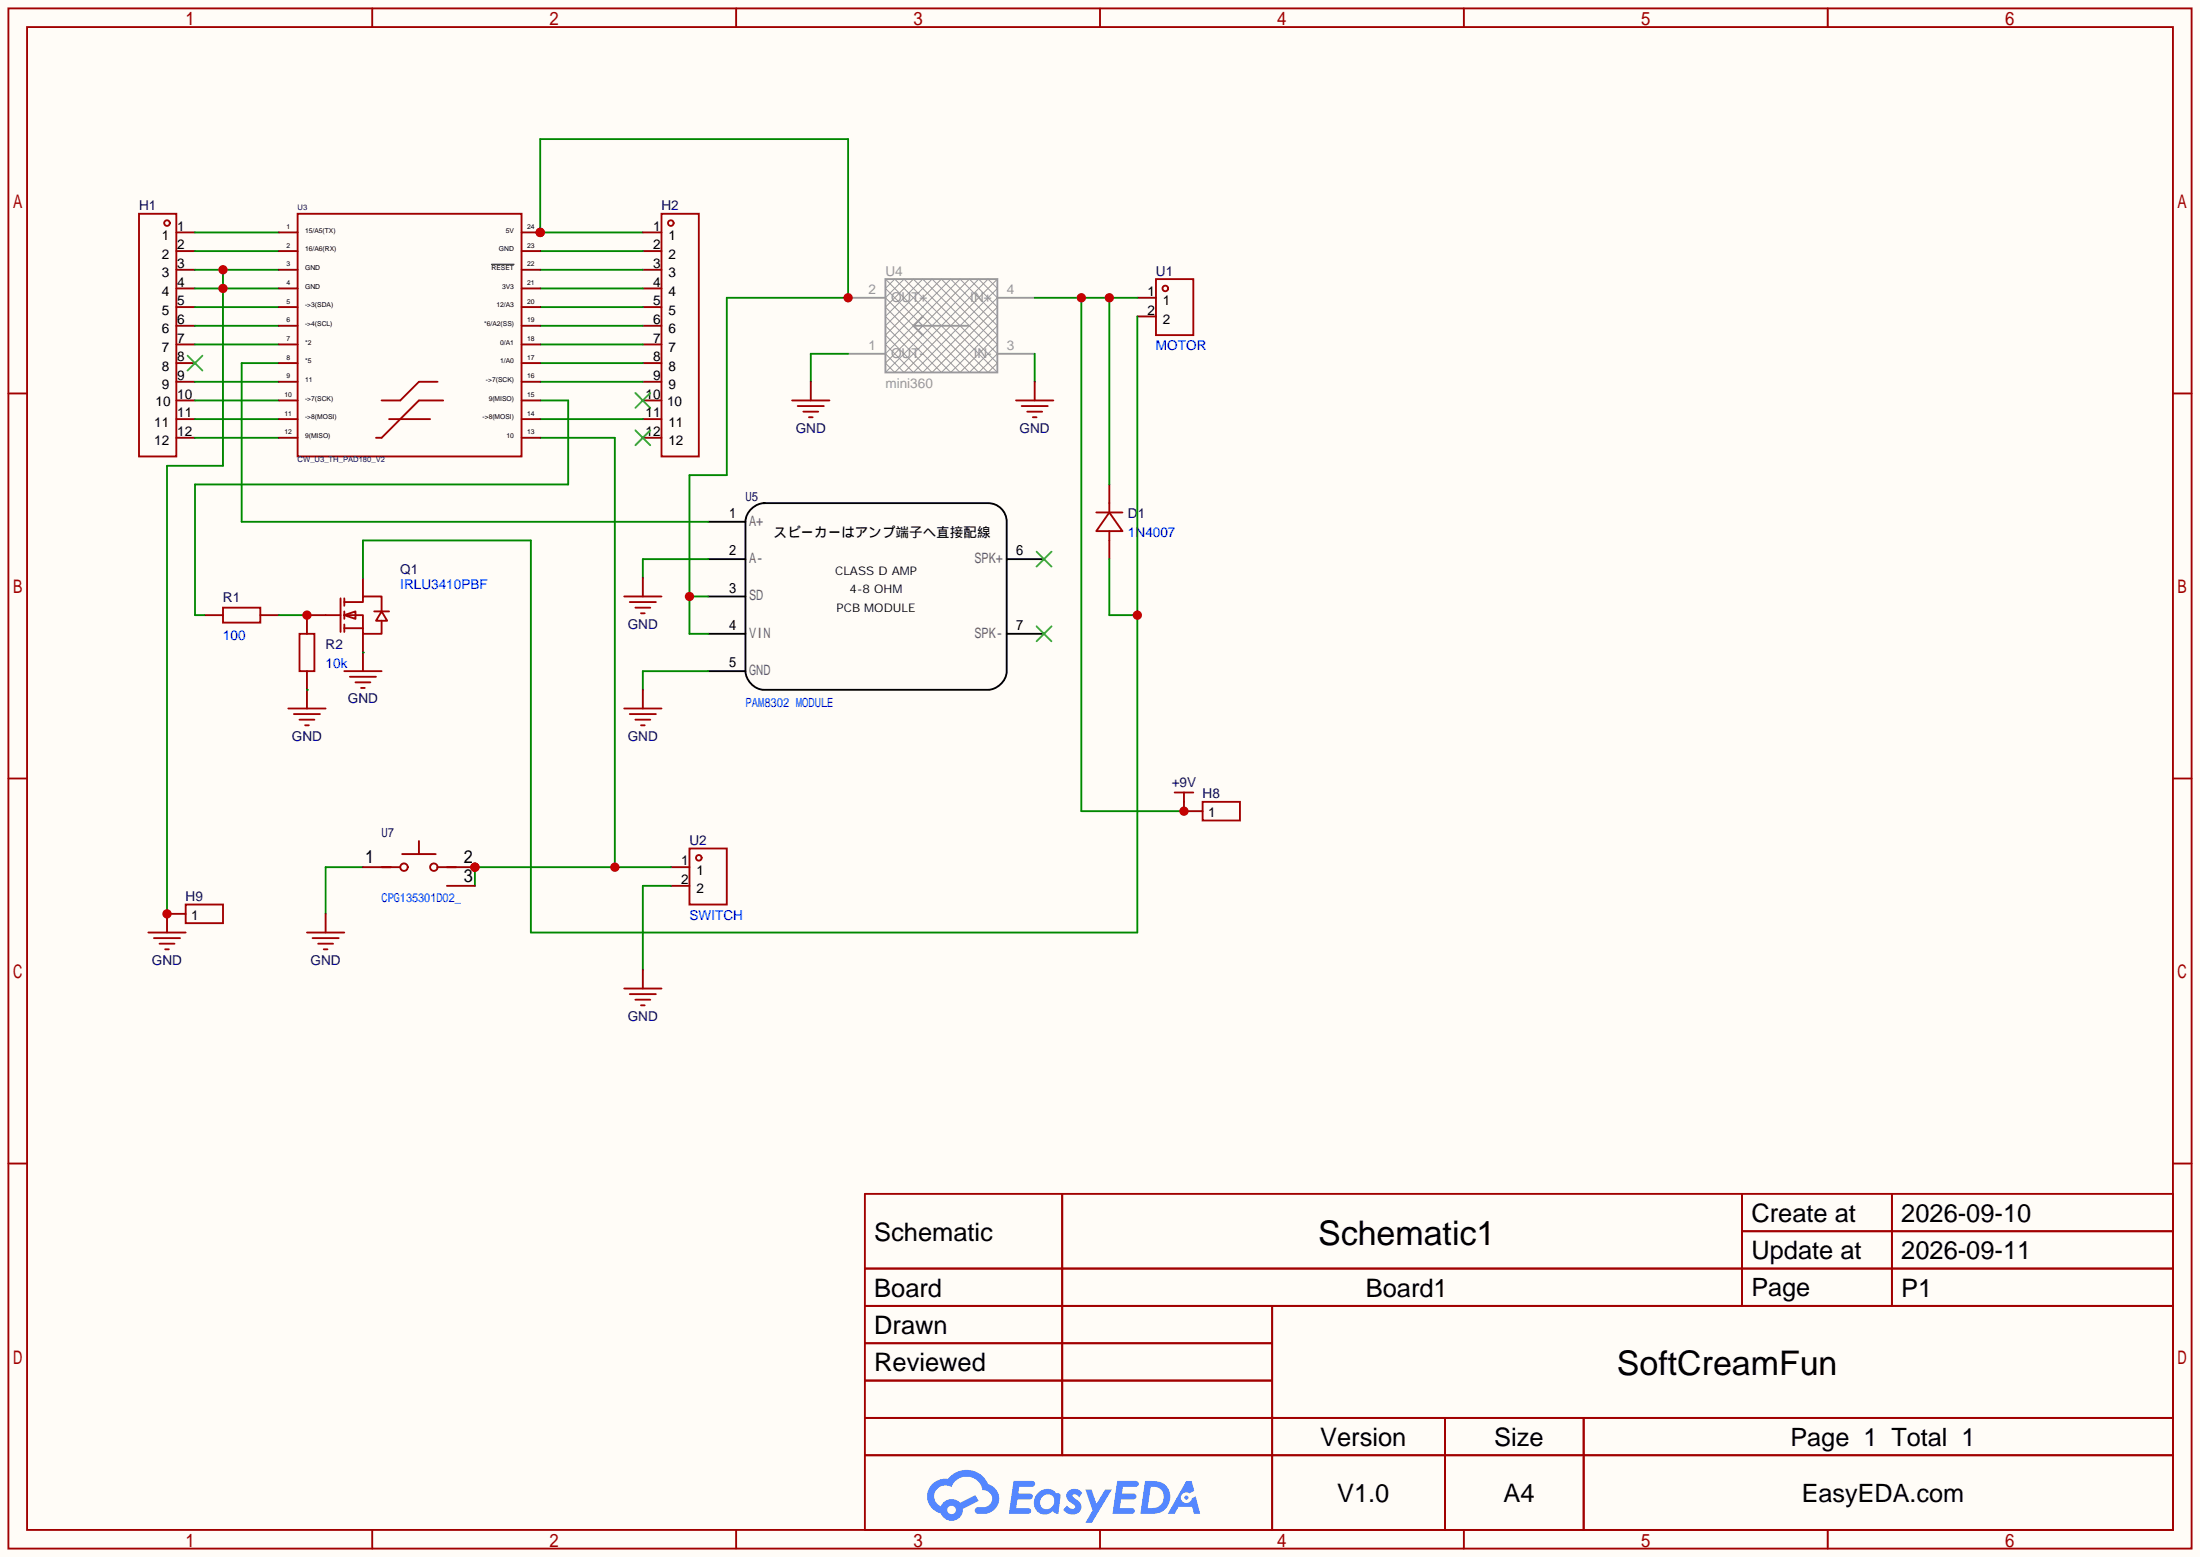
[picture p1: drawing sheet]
<svg xmlns="http://www.w3.org/2000/svg" width="299mm" height="212mm" viewBox="0 0 299 212" stroke-linecap="round" stroke-linejoin="round" font-family="sans-serif">
<path d="M0 0h299.5v211.8h-299.5z" fill="#fffcf7"/>
<g fill="none" stroke="#a10000" stroke-width=".25">
<path d="M1.1 1.1h297.2v209.6h-297.2zM3.7 3.7h292.1v204.5h-292.1zM50.7 1.1v2.6M100.2 1.1v2.6M149.7 1.1v2.6M199.3 1.1v2.6M248.8 1.1v2.6M1.1 53.5h2.6M295.8 53.5h2.5M1.1 105.9h2.6M295.8 105.9h2.5M1.1 158.3h2.6"/>
<path d="M295.8 158.3h2.5M117.7 162.4h178.1v45.8h-178.1zM117.7 172.6h178.1M117.7 177.7h178.1M144.6 162.4v35.6M173.2 177.7v30.5M237.1 162.4v15.3M237.1 167.5h58.7M257.5 162.4v15.3M117.7 182.8h55.5M117.7 192.9h178.1M117.7 187.8h55.5"/>
<path d="M117.7 198h178.1M196.7 192.9v15.3M215.6 192.9v15.3M50.7 208.2v2.5M100.2 208.2v2.5M149.7 208.2v2.5M199.3 208.2v2.5M248.8 208.2v2.5"/>
</g>
<g fill="#5487ff">
<path d="M145.5 202.8a1.3 1.3 0 0 1 1.8 .3l-.4 .6a.54 .54 0 0 0-.9-.2v.1a2.71 2.71 0 0 1 1.2 1.2 1.27 1.27 0 0 1-.9 1.2 1.27 1.27 0 0 1-1.4-.4l-.2-.2 .5-.6a.7 .7 0 0 0 1.2 .3l-.1-.2a2.92 2.92 0 0 1-1.1-1.2 .84 .84 0 0 1 .3-.9z"/>
<path d="M147.7 202.7h.9l.7 1.9 1.1-1.9h.9l-2.7 4.5h-.9l1-1.7z"/>
<path d="M138 201.5h1.6a1.31 1.31 0 0 1 1.2 .2 .4 .4 0 0 1-.3 .6h-1.8l-.1 .9h1.6a.4 .4 0 0 1 .4 .4 .4 .4 0 0 1-.4 .4h-1.7l-.2 1.2h.8a1.23 1.23 0 0 1 1.2 .2 .39 .39 0 0 1-.3 .6h-2.7z"/>
<path d="M152.1 201.5h1.6a1.32 1.32 0 0 1 1.3 .2 .39 .39 0 0 1-.4 .6h-1.7l-.2 .9h1.7a.4 .4 0 0 1 .3 .4 .4 .4 0 0 1-.4 .4h-1.7l-.2 1.2h.8a1.23 1.23 0 0 1 1.2 .2 .39 .39 0 0 1-.3 .6h-2.7z"/>
<path d="M161.5 201.5h.7l.4 1.3-.7 .4a.75 .75 0 0 0-1.1 .3 .75 .75 0 0 0 .5 1 .75 .75 0 0 0 .9-.6l.6-.3 .6 2.4h-.9l-.2-1h-1.9l-.5 1h-.9z"/>
<path d="M155.9 201.5l-.7 4.5a6.3 6.3 0 0 0 2.9-.3 2.26 2.26 0 0 0 1.1-2.8 2.26 2.26 0 0 0-2.6-1.4zM156.6 202.3a1.47 1.47 0 0 1 1.8 1.3 1.47 1.47 0 0 1-1.5 1.6h-.7z"/>
<path d="M141.3 203.1a1.62 1.62 0 0 0-.4 2.1 1.62 1.62 0 0 0 2 .7l.4-.3 .3 .3 .5 .1 .3-2.5-.2-.3h-.2a.57 .57 0 0 1-.6-.4 1.73 1.73 0 0 0-2.1 .3zM141.9 203.6a.95 .95 0 0 1 1.4 0 .95 .95 0 0 1 0 1.3 .96 .96 0 0 1-1.5 .2 .96 .96 0 0 1 .1-1.5z"/>
<path d="M126.9 201.9a2.37 2.37 0 0 0 1.2 4 1.54 1.54 0 0 0 1.7 1 1.54 1.54 0 0 0 1.3-1.6l2.1-1.1-.5-.8-2 1.1a1.57 1.57 0 0 0-2.6 .4 1.5 1.5 0 0 1-.8-2.1 1.5 1.5 0 0 1 2.2-.5 2.23 2.23 0 0 1 2.3-1.4 2.23 2.23 0 0 1 2 1.8 1.16 1.16 0 0 1 1.2 1.1 1.16 1.16 0 0 1-1 1.3h-.7a.47 .47 0 0 0-.6 .3 .47 .47 0 0 0 .4 .6 2.33 2.33 0 0 0 2.9-2.1 2.1 2.1 0 0 0-1.5-2 3.2 3.2 0 0 0-5.4-.7h-.4a2.55 2.55 0 0 0-1.8 .7zM129 205.4a.58 .58 0 0 1 1.1 0 .58 .58 0 0 1-1.1 0z"/>
<circle cx="161.5" cy="203.8" r=".28"/>
</g>
<g fill="none" stroke="#a10000" stroke-width=".25">
<path d="M157.4 38h5v7.6h-5zM149.2 69.7h3.6M151 69.7l1.8 2.6h-3.6zM151 68.5v1.2M151 72.3v1.2M30.4 82.7h5v2h-5zM40.8 86.2h2v5.1h-2zM44.3 83.7h2.1M46.4 81.4v4.6M46.9 83.7l1.5-.5v1zM46.9 81.9h2.5v-.7h2.5v2M46.9 83.7h2.5v2.5h2.5v-1.7"/>
<path d="M46.9 85.5h2.5M46.9 81.4v1M46.9 83.2v1M46.9 85v1M50.9 83.2h2.1M51.9 83.2l.8 1.3h-1.5zM93.9 115.4h5v7.7h-5zM159.9 107.8h2.5M161.2 107.8v1.3M163.7 109.1h5.1v2.5h-5.1zM20.2 126.9h5.1M21 127.6h3.5"/>
<path d="M21.7 128.4h2M22.5 129.2h.5M25.3 123.1h5.1v2.5h-5.1z"/>
<circle cx="158.6" cy="39.2" r=".38"/>
<circle cx="95.1" cy="116.7" r=".38"/>
</g>
<g fill="none" stroke="#870000" stroke-width=".25">
<path d="M154.8 40.5h2.6M154.8 43.1h2.6M49.4 78.6v2.6M151 65.9v2.6M151 73.5v2.6M27.8 83.7h2.6M35.4 83.7h2.6M41.8 91.3v2.6M44.3 83.7h-2.5v2.5M49.4 86.2v2.6M91.3 118h2.6M161.2 109.1v1.3h2.5"/>
<path d="M25.3 124.3h-2.6v2.6M91.3 120.5h2.6"/>
</g>
<path d="M120.5 38h15.3v12.7h-15.3zM115.4 48.1h5.1M115.4 40.5h5.1M124.3 44.3h7.7M125.6 43.1l-1.3 1.2 1.3 1.3M135.8 48.1h5M135.8 40.5h5" fill="none" stroke="#999" stroke-width=".25"/>
<path d="M120.5 38l12.7 12.7 2.6-2.6-10.2-10.1-5.1 5.1 7.6 7.6 7.7-7.6-5.1-5.1-10.2 10.1 2.6 2.6 12.7-12.7M121.8 38l-1.3 1.2 11.5 11.5 3.8-3.8-8.9-8.9-6.4 6.3 6.4 6.4 8.9-8.9-3.8-3.8-11.5 11.4 1.3 1.3 12.7-12.7 1.3 1.2-11.5 11.5-3.8-3.8 8.9-8.9 6.4 6.3-6.4 6.4-8.9-8.9 3.8-3.8 11.5 11.4-1.3 1.3zM120.5 50.7l12.7-12.7 2.6 2.5-10.2 10.2-5.1-5.1 7.6-7.6 7.7 7.6-5.1 5.1-10.2-10.2 2.6-2.5 12.7 12.7" fill="none" stroke="#999" stroke-width=".14"/>
<path d="M96.4 71h5.1M96.4 76.1h5.1M102.1 69.4a2.69 2.69 0 0 1 1.9-.9h30.5a2.54 2.54 0 0 1 2.5 2.5v20.3a2.72 2.72 0 0 1-2.5 2.6h-30.5a2.72 2.72 0 0 1-2.5-2.6v-20.3l.1-.6zM137 76.1h5.1M96.4 81.2h5.1M96.4 86.2h5.1M96.4 91.3h5.1M137 86.2h5.1" fill="none" stroke="#000" stroke-width=".25"/>
<path d="M141.1 75.1l2 2M143.1 75.1l-2 2M141.1 85.2l2 2M143.1 85.2l-2 2" fill="none" stroke="#3c3" stroke-width=".25"/>
<path d="M87.5 31.6h-14v-12.7h41.9v21.6h-16.5v24.1h-5v21.6h2.5M93.9 81.2h2.5" fill="none" stroke="#008700" stroke-width=".25"/>
<g fill="#c00">
<circle cx="115.4" cy="40.5" r=".63"/>
<circle cx="73.5" cy="31.6" r=".63"/>
<circle cx="93.9" cy="81.2" r=".63"/>
</g>
<path d="M38 49.4h-5.1v21.6h63.5M73.5 59.6h10.2v58.4M115.4 48.1h-5v3.8M91.3 118h-26.7v2.5" fill="none" stroke="#008700" stroke-width=".25"/>
<path d="M110.4 51.9v2.6" fill="none" stroke="#870000" stroke-width=".25"/>
<path d="M107.8 54.5h5.1M108.6 55.2h3.5M109.3 56h2.1M110.1 56.8h.5" fill="none" stroke="#a10000" stroke-width=".25"/>
<g fill="#c00">
<circle cx="83.7" cy="118" r=".63"/>
<circle cx="64.6" cy="118" r=".63"/>
</g>
<path d="M73.5 54.5h3.8v11.4h-50.8v17.8h1.3M38 83.7h3.8" fill="none" stroke="#008700" stroke-width=".25"/>
<circle cx="41.8" cy="83.7" r=".63" fill="#c00"/>
<g fill="none" stroke="#a10000" stroke-width=".25">
<path d="M18.9 29.1h5.1v33h-5.1zM90 29.1h5.1v33h-5.1z"/>
<circle cx="22.7" cy="30.4" r=".38"/>
<circle cx="91.3" cy="30.4" r=".38"/>
</g>
<g fill="none" stroke="#870000" stroke-width=".25">
<path d="M24 31.6h2.5M24 34.2h2.5M24 36.7h2.5M24 39.2h2.5M87.5 31.6h2.5M87.5 34.2h2.5M87.5 36.7h2.5M87.5 39.2h2.5M24 41.8h2.5M24 44.3h2.5M24 46.9h2.5M24 49.4h2.5"/>
<path d="M24 51.9h2.5M24 54.5h2.5M24 57h2.5M24 59.6h2.5M87.5 41.8h2.5M87.5 44.3h2.5M87.5 46.9h2.5M87.5 49.4h2.5M87.5 51.9h2.5M87.5 54.5h2.5M87.5 57h2.5M87.5 59.6h2.5"/>
</g>
<path d="M25.5 48.4l2.1 2M27.6 48.4l-2.1 2M86.5 53.5l2 2M86.5 58.5l2 2.1M88.5 53.5l-2 2M88.5 58.5l-2 2.1" fill="none" stroke="#3c3" stroke-width=".25"/>
<g fill="none" stroke="#008700" stroke-width=".25">
<path d="M26.5 31.6h11.5M26.5 34.2h11.5M26.5 36.7h11.5M26.5 39.2h11.5M30.4 36.7v26.7h-7.7v60.9M73.5 34.2h14M73.5 36.7h14M73.5 39.2h14M26.5 41.8h11.5M26.5 44.3h11.5M26.5 46.9h11.5M26.5 51.9h11.5"/>
<path d="M26.5 54.5h11.5M26.5 57h11.5M26.5 59.6h11.5M73.5 41.8h14M73.5 44.3h14M73.5 46.9h14M73.5 51.9h14M73.5 57h14M73.5 49.4h14"/>
</g>
<g fill="#c00">
<circle cx="22.7" cy="124.3" r=".63"/>
<circle cx="30.4" cy="39.2" r=".63"/>
<circle cx="30.4" cy="36.7" r=".63"/>
</g>
<path d="M140.8 40.5h14M147.2 40.5v69.9h14M151 40.5v25.4M96.4 76.1h-8.9v2.5M41.8 93.9h.1M49.4 88.8h.1M96.4 91.3h-8.9v2.6M49.4 118h-5.1v6.3" fill="none" stroke="#008700" stroke-width=".25"/>
<path d="M87.5 78.6v2.6M41.8 93.9v2.5M49.4 88.8v2.5M87.5 93.9v2.5M44.3 124.3v2.6" fill="none" stroke="#870000" stroke-width=".25"/>
<g fill="none" stroke="#a10000" stroke-width=".25">
<path d="M39.2 96.4h5.1M40 97.2h3.6M40.8 97.9h2M41.5 98.7h.5M46.9 91.3h5M47.6 92.1h3.6M48.4 92.8h2M49.1 93.6h.6M85 81.2h5M85 96.4h5M85.7 81.9h3.6M85.7 97.2h3.6"/>
<path d="M86.5 82.7h2M86.5 97.9h2M87.2 83.4h.6M87.2 98.7h.6M41.8 126.9h5.1M42.5 127.6h3.6M43.3 128.4h2M44.1 129.2h.5"/>
</g>
<g fill="#c00">
<circle cx="161.2" cy="110.4" r=".63"/>
<circle cx="147.2" cy="40.5" r=".63"/>
<circle cx="151" cy="40.5" r=".63"/>
</g>
<path d="M140.8 48.1v3.8M154.8 43.1v83.8h-82.5v-53.4h-22.9v5.1M151 76.1v7.6h3.8" fill="none" stroke="#008700" stroke-width=".25"/>
<path d="M140.8 51.9v2.6" fill="none" stroke="#870000" stroke-width=".25"/>
<path d="M138.3 54.5h5.1M139.1 55.2h3.5M139.8 56h2.1M140.6 56.8h.5" fill="none" stroke="#a10000" stroke-width=".25"/>
<circle cx="154.8" cy="83.7" r=".63" fill="#c00"/>
<path d="M91.3 120.5h-3.8v11.5" fill="none" stroke="#008700" stroke-width=".25"/>
<g fill="none" stroke="#870000" stroke-width=".25">
<path d="M60.8 118h3.8M87.5 132v2.5"/>
<circle cx="55" cy="118" r=".51"/>
<circle cx="59.1" cy="118" r=".51"/>
</g>
<path d="M85 134.5h5M85.7 135.3h3.6M86.5 136h2M87.2 136.8h.6" fill="none" stroke="#a10000" stroke-width=".25"/>
<circle cx="64.6" cy="118" r=".63" fill="#c00"/>
<g fill="none" stroke="#870000" stroke-width=".25">
<path d="M38 31.6h2.5M38 34.2h2.5M38 36.7h2.5M38 39.2h2.5M71 31.6h2.5M38 41.8h2.5M38 44.3h2.5M38 46.9h2.5M38 49.4h2.5M38 51.9h2.5M38 54.5h2.5M38 57h2.5"/>
<path d="M38 59.6h2.5M49.4 118h5.1M54.7 116.2h4.6M57 114.4v1.8M59.6 118h2.5M60.8 120.5h3.8"/>
</g>
<path d="M40.5 29.1h30.5v33h-30.5zM53 57h5.5M59.6 51.9h-2.6l-2.5 2.6h-2.6M60.3 54.5h-3.3l-5.1 5.1h-.7" fill="none" stroke="#a10000" stroke-width=".25"/>
<circle cx="73.5" cy="31.6" r=".63" fill="#c00"/>
<path d="M71 34.2h2.5M71 36.7h2.5M71 39.2h2.5M71 41.8h2.5M71 44.3h2.5M71 46.9h2.5M71 49.4h2.5M71 51.9h2.5M71 54.5h2.5M71 57h2.5M71 59.6h2.5" fill="none" stroke="#870000" stroke-width=".25"/>
<path d="M66.9 36h3.1" fill="none" stroke="#000" stroke-width=".14"/>
<g font-size="4.6">
<text x="179.4" y="169.4">Schematic1</text>
<text x="220.1" y="187.1">SoftCreamFun</text>
</g>
<g font-size="3.5">
<text x="238.4" y="166.2">Create at</text>
<text x="258.8" y="166.2">2026-09-10</text>
<text x="119" y="168.8">Schematic</text>
<text x="238.4" y="171.3">Update at</text>
<text x="258.8" y="171.3">2026-09-11</text>
<text x="119" y="176.4">Board</text>
<text x="185.9" y="176.4">Board1</text>
<text x="258.8" y="176.4">P1</text>
<text x="119" y="181.5">Drawn</text>
<text x="119" y="186.6">Reviewed</text>
<text x="179.7" y="196.7">Version</text>
<text x="203.4" y="196.7">Size</text>
<text x="182" y="204.3">V1.0</text>
<text x="204.7" y="204.3">A4</text>
</g>
<g font-size="3.4">
<text x="238.4" y="176.4">Page</text>
<text x="243.7" y="196.7">Page 1 Total 1</text>
<text x="245.3" y="204.3">EasyEDA.com</text>
</g>
<g font-size="1.9" fill="#666">
<text x="102" y="71.5">A+</text>
<text x="102" y="76.6">A-</text>
<text x="132.6" y="76.6">SPK+</text>
<text x="102" y="81.7">SD</text>
<text x="102" y="86.7">VIN</text>
<text x="132.6" y="86.7">SPK-</text>
<text x="102" y="91.8">GND</text>
</g>
<g font-size="1.8" fill="#000080">
<text x="18.9" y="28.6">H1</text>
<text x="90" y="28.6">H2</text>
<text x="157.4" y="37.5">U1</text>
<text x="108.3" y="58.8">GND</text>
<text x="138.8" y="58.8">GND</text>
<text x="153.5" y="70.5">D1</text>
<text x="30.4" y="82">R1</text>
<text x="54.5" y="78.2">Q1</text>
<text x="44.3" y="88.3">R2</text>
<text x="85.4" y="85.5">GND</text>
<text x="47.3" y="95.7">GND</text>
<text x="39.7" y="100.8">GND</text>
<text x="85.4" y="100.8">GND</text>
<text x="159.5" y="107.1">+9V</text>
<text x="163.7" y="108.6">H8</text>
<text x="93.9" y="115">U2</text>
<text x="25.3" y="122.6">H9</text>
<text x="20.7" y="131.2">GND</text>
<text x="42.3" y="131.2">GND</text>
<text x="85.4" y="138.9">GND</text>
</g>
<g font-size="1.8">
<text x="22" y="32.7">1</text>
<text x="22" y="35.2">2</text>
<text x="24.1" y="31.4">1</text>
<text x="24.1" y="33.9">2</text>
<text x="88.9" y="31.4">1</text>
<text x="88.9" y="33.9">2</text>
<text x="91" y="32.7">1</text>
<text x="91" y="35.2">2</text>
<text x="22" y="37.7">3</text>
<text x="22" y="40.3">4</text>
<text x="24.1" y="36.5">3</text>
<text x="24.1" y="39">4</text>
<text x="24.1" y="41.6">5</text>
<text x="88.9" y="36.5">3</text>
<text x="88.9" y="39">4</text>
<text x="88.9" y="41.6">5</text>
<text x="91" y="37.7">3</text>
<text x="91" y="40.3">4</text>
<text x="156.2" y="40.3">1</text>
<text x="158.3" y="41.6">1</text>
<text x="22" y="42.8">5</text>
<text x="22" y="45.4">6</text>
<text x="22" y="47.9">7</text>
<text x="24.1" y="44.1">6</text>
<text x="24.1" y="46.6">7</text>
<text x="88.9" y="44.1">6</text>
<text x="88.9" y="46.6">7</text>
<text x="91" y="42.8">5</text>
<text x="91" y="45.4">6</text>
<text x="91" y="47.9">7</text>
<text x="156.2" y="42.8">2</text>
<text x="158.3" y="44.1">2</text>
<text x="22" y="50.4">8</text>
<text x="22" y="53">9</text>
<text x="24.1" y="49.2">8</text>
<text x="24.1" y="51.7">9</text>
<text x="88.9" y="49.2">8</text>
<text x="88.9" y="51.7">9</text>
<text x="91" y="50.4">8</text>
<text x="91" y="53">9</text>
<text x="21" y="58.1">11</text>
<text x="21.2" y="55.3">10</text>
<text x="24.1" y="54.3">10</text>
<text x="24.1" y="56.8">11</text>
<text x="24.1" y="59.3">12</text>
<text x="87.9" y="54.3">10</text>
<text x="87.9" y="56.8">11</text>
<text x="87.9" y="59.3">12</text>
<text x="90.8" y="55.3">10</text>
<text x="91" y="58.1">11</text>
<text x="21" y="60.6">12</text>
<text x="91" y="60.6">12</text>
<text x="105.3" y="73.1">スピーカーはアンプ端子へ直接配線</text>
<text x="164.5" y="111.2">1</text>
<text x="92.7" y="117.8">1</text>
<text x="94.8" y="119">1</text>
<text x="26" y="125.1">1</text>
<text x="92.7" y="120.3">2</text>
<text x="94.8" y="121.6">2</text>
</g>
<g font-size="1.8" fill="#999">
<text x="118.2" y="40.1">2</text>
<text x="120.5" y="37.5">U4</text>
<text x="121.3" y="41.1">OUT+</text>
<text x="132.1" y="41.1">IN+</text>
<text x="137" y="40.1">4</text>
<text x="118.2" y="47.7">1</text>
<text x="137" y="47.7">3</text>
<text x="120.5" y="52.8">mini360</text>
<text x="121.3" y="48.7">OUT-</text>
<text x="132.5" y="48.7">IN-</text>
</g>
<g font-size="1.8" fill="#00f">
<text x="157.4" y="47.7">MOTOR</text>
<text x="153.5" y="73.1">1N4007</text>
<text x="54.5" y="80.2">IRLU3410PBF</text>
<text x="30.4" y="87">100</text>
<text x="44.3" y="90.9">10k</text>
<text x="93.9" y="125.1">SWITCH</text>
</g>
<g font-size="1.7" fill="#000080">
<text x="101.5" y="68.2">U5</text>
<text x="51.9" y="113.9">U7</text>
</g>
<g font-size="1.7" fill="#00f">
<text x="101.5" y="96.1">PAM8302 MODULE</text>
<text x="51.9" y="122.7">CPG135301D02_</text>
</g>
<g font-size="1.6">
<text x="113.7" y="78.2">CLASS D AMP</text>
<text x="113.9" y="83.3">PCB MODULE</text>
<text x="115.7" y="80.7">4-8 OHM</text>
</g>
<g font-size="1" fill="#000080">
<text x="40.5" y="28.6">U3</text>
<text x="40.5" y="62.9">CW_U3_TH_PAD180_V2</text>
</g>
<g font-size=".9">
<text x="39" y="31.2">1</text>
<text x="39" y="33.7">2</text>
<text x="41.5" y="31.7">15/A5(TX)</text>
<text x="41.5" y="34.2">16/A6(RX)</text>
<text x="67.9" y="34.2">GND</text>
<text x="68.8" y="31.7">5V</text>
<text x="71.7" y="31.2">24</text>
<text x="71.7" y="33.7">23</text>
<text x="39" y="36.2">3</text>
<text x="39" y="38.8">4</text>
<text x="39" y="41.3">5</text>
<text x="41.5" y="36.7">GND</text>
<text x="41.5" y="39.3">GND</text>
<text x="41.5" y="41.8">-&gt;3(SDA)</text>
<text x="66.9" y="36.7">RESET</text>
<text x="67.6" y="41.8">12/A3</text>
<text x="68.3" y="39.3">3V3</text>
<text x="71.7" y="36.2">22</text>
<text x="71.7" y="38.8">21</text>
<text x="71.7" y="41.3">20</text>
<text x="39" y="43.9">6</text>
<text x="39" y="46.4">7</text>
<text x="41.5" y="44.4">-&gt;4(SCL)</text>
<text x="41.5" y="46.9">*2</text>
<text x="65.9" y="44.4">*6/A2(SS)</text>
<text x="68.1" y="46.9">0/A1</text>
<text x="71.7" y="43.9">19</text>
<text x="71.7" y="46.4">18</text>
<text x="39" y="48.9">8</text>
<text x="39" y="51.5">9</text>
<text x="41.5" y="49.4">*5</text>
<text x="41.5" y="52">11</text>
<text x="66.1" y="52">-&gt;7(SCK)</text>
<text x="68.1" y="49.4">1/A0</text>
<text x="71.7" y="48.9">17</text>
<text x="71.7" y="51.5">16</text>
<text x="38.7" y="54">10</text>
<text x="38.7" y="56.6">11</text>
<text x="38.7" y="59.1">12</text>
<text x="41.5" y="54.5">-&gt;7(SCK)</text>
<text x="41.5" y="57.1">-&gt;8(MOSI)</text>
<text x="41.5" y="59.6">9(MISO)</text>
<text x="65.7" y="57.1">-&gt;8(MOSI)</text>
<text x="66.5" y="54.5">9(MISO)</text>
<text x="69" y="59.6">10</text>
<text x="71.7" y="54">15</text>
<text x="71.7" y="56.6">14</text>
<text x="71.7" y="59.1">13</text>
</g>
</svg>
